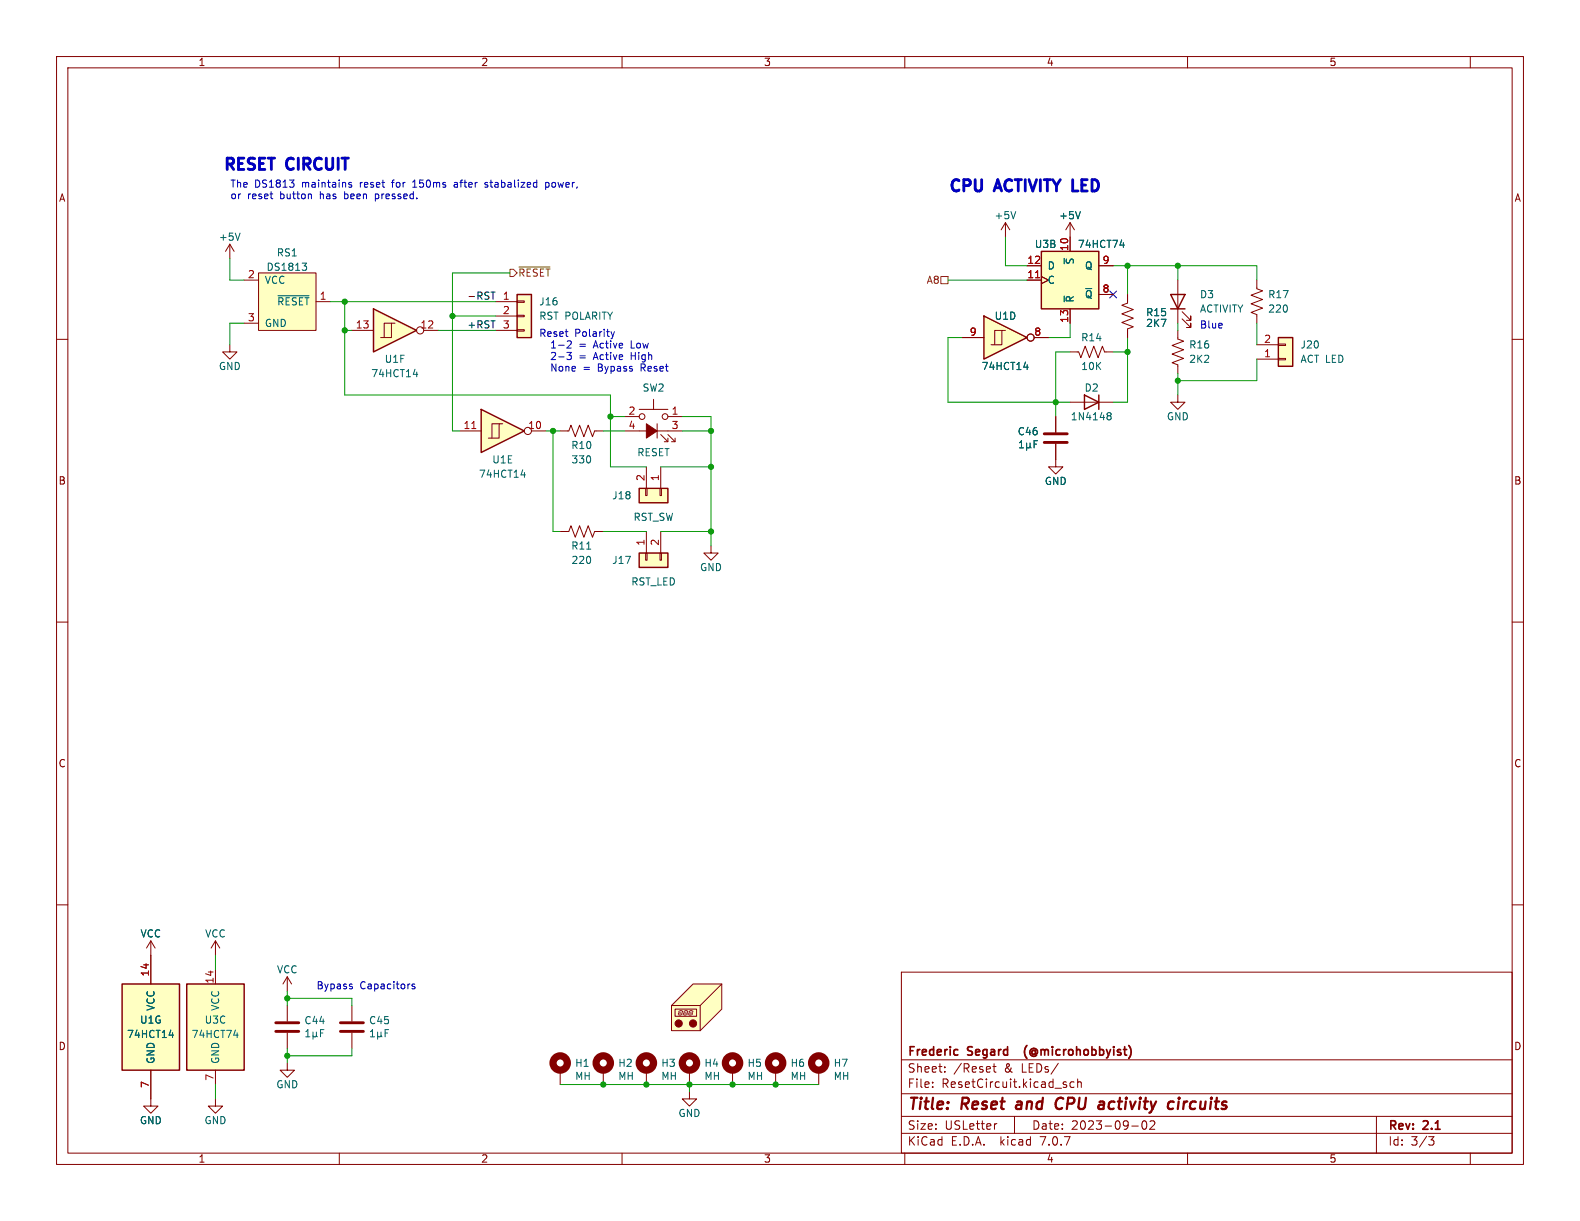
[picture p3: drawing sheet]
<svg xmlns="http://www.w3.org/2000/svg" width="279mm" height="216mm" viewBox="0 0 279 216" stroke-linecap="round" stroke-linejoin="round" font-family="sans-serif">
<g fill="none" stroke="#840000" stroke-width=".18">
<path d="M10 10h259.4v195.9h-259.4zM12 12h255.4v191.9h-255.4zM60 10v2M110 10v2M160 10v2M210 10v2M260 10v2M177.8 39.4l-.8 1.2M177.8 39.4v2.5M177.8 39.4l.8 1.2M189.2 39.4v5.1M189.2 39.4l-.7 1.2"/>
<path d="M189.2 39.4l.8 1.2M10 60h2M40.6 43.2l-.7 1.3M40.6 43.2v2.5M40.6 43.2l.8 1.3M43.2 49.5h2.5M43.2 57.2h2.5M45.7 48.3h10.2v10.1h-10.2zM55.9 53.3h2.5M87.6 53.3h3.8M87.6 55.9h3.8M87.6 58.4h3.8"/>
<path d="M91.4 58.3h1.3v.2h-1.3zM91.4 55.8h1.3v.2h-1.3zM91.4 53.2h1.3v.3h-1.3zM181.6 49.5h2.5M181.6 47h2.5M184.1 48.9l1.3 .6-1.3 .7M189.2 54.6v2.6M194.3 47h2.5M194.3 52.1h2.5M208.3 58.4v1.5l1 .4-2 .8 2 .7-2 .8 2 .8-2 .7 1 .4v1.5M208.3 49.5v7.7M209 56.4l1.6 1.5v-.7v.7h-.8"/>
<path d="M209 55.1l1.6 1.5v-.7v.7h-.8M222.2 49.5v1.6l1.1 .3-2.1 .8 2.1 .8-2.1 .7 2.1 .8-2.1 .7 1 .4v1.6M267.4 60h2M40.6 61v1.2h1.3l-1.3 1.3-1.2-1.3h1.2M110.5 76.2h10.1M110.5 73.7h2.5M113 72.4h5.1M115.6 70.6v1.8M116.2 74.9v2.6M116.8 76.8l1.3 1.3M118.1 77.5v.6h-.6M118.1 76.8l1.3 1.3"/>
<path d="M118.1 73.7h2.5M119.4 77.5v.6h-.7M186.7 78.5v4.1h1.3l-1.3 1.2-1.3-1.2h1.3M186.7 73.7v2.8M189.2 62.2h1.6l.3 1 .8-2 .8 2 .7-2 .8 2 .7-2 .4 1h1.5M189.2 71.1h7.6M208.3 69.9v1.2h1.2l-1.2 1.3-1.3-1.3h1.3M99.1 94h1.5l.4-1 .7 2 .8-2 .8 2 .7-2 .8 2 .4-1h1.5M114.2 86.4h.2v1.2h-.2zM114.3 82.6v3.8M116.7 86.4h.3v1.2h-.3zM116.8 82.6v3.8"/>
<path d="M10 110h2M267.4 110h2M10 160h2M267.4 160h2M26.7 166.4v7.6M26.7 166.4l-.8 1.2M26.7 166.4l.7 1.2M38.1 166.4l-.8 1.2M38.1 166.4v2.5M38.1 171.5v2.5M38.1 166.4l.8 1.2M50.8 172.7v2.6"/>
<path d="M50.8 177.8v2.8M50.8 172.7l-.8 1.3M50.8 172.7l.8 1.3M62.2 177.8v2.8M159.4 171.9h108v32h-108zM26.7 189.2v6.4h1.2l-1.2 1.3-1.3-1.3h1.3M38.1 194.3v1.3h1.3l-1.3 1.3-1.3-1.3h1.3M38.1 189.2v2.6M50.8 188v1.2h1.3l-1.3 1.3-1.3-1.3h1.3M50.8 182.6v2.8M62.2 182.6v2.8M159.4 197.4h108"/>
<path d="M159.4 193.4h108M159.4 187.4h108M164.9 192.1v.2M164.9 191.4v.1M167.1 189.4v.2M167.1 188.7v.1M175.6 188.6h.5M175.8 188.1v1.3l.3 .2M176.3 198.7l-.3 .1M179.4 197.4v3M188.2 191.8l.4 .1v.2l-.2 .2h-.3M188.2 191.3l.4 .1"/>
<path d="M189.9 191.4l-.4-.1-.3 .3v.4l.2 .2h.5M190.6 191.4l.2-.1 .3 .1 .1 .9M190.6 190.8v1.5M200.1 199.1h1.2M202.1 198.3a.81 .81 0 0 0 .3 1.4l.2-.2 .2-.4-.2-.8M204.1 198.3v.5l-.8 .9h.9M243.4 197.4v6.5M60 203.9v2M110 203.9v2M159.4 200.4h108M160 203.9v2M210 203.9v2"/>
<path d="M252.6 201h1l-.5 .6 .4 .1 .1 .5-.3 .3h-.4M260 203.9v2"/>
<circle cx="113.5" cy="73.7" r=".51"/>
<circle cx="117.6" cy="73.7" r=".51"/>
</g>
<path d="M179.8 195.4l-.2 .4 .3 .3M186.7 195.6a.63 .63 0 0 0 1 .4M187.7 194.1a.88 .88 0 0 0-1 .9M208.4 194.8l-.1 1.3M208.5 194.1v.2M208.5 194.1l-.1 .1 .1 .1M208.5 194.1l.1 .1-.1 .1" fill="none" stroke="#840000" stroke-width=".4"/>
<path d="M169.2 185.6h.2M169.4 186.5l-.2 .1M181.6 184.9a1.72 1.72 0 0 0 0 2.2" fill="none" stroke="#840000" stroke-width=".3"/>
<g fill="#ffffc2" stroke="#ffffc2" stroke-width=".18">
<path d="M21.6 174h10.1v15.2h-10.1z"/>
<path d="M113 86.4h5.1v2.5h-5.1z"/>
<path d="M91.4 52.1h2.6v7.6h-2.6z"/>
<path d="M184.1 44.5h10.2v10.1h-10.2z"/>
<path d="M33 174h10.2v15.2h-10.2z"/>
<path d="M45.7 48.3h10.2v10.1h-10.2z"/>
</g>
<path d="M91.4 52.1h2.6v7.6h-2.6zM184.1 44.5h10.2v10.1h-10.2zM207 52.1h2.5l-1.2 2.5zM207 54.6h2.5M191.8 69.9l2.5 1.2-2.5 1.3zM194.3 69.9v2.5M113 86.4h5.1v2.5h-5.1zM21.6 174h10.1v15.2h-10.1zM33 174h10.2v15.2h-10.2z" fill="none" stroke="#840000" stroke-width=".25"/>
<g fill="none" stroke="#006464" stroke-width=".18">
<path d="M179.6 37.4l-.4 1.3M191 37.4l-.4 1.3M42.5 41.2l-.5 1.3M49.1 52.3h5.5M53.4 46.5h.8l-.4 .5M54 47l.2 .3v.3l-.2 .2M188.2 52.4v1M198 43.3h.8M198.7 42.9v.9M180.3 79.2h.7M180.3 78.3l.3-.4v1.3M181.5 79l.2 .2h.3l.1-.2"/>
<path d="M181.5 78.3v1.3M182.1 79l.2 .2M182.1 78.3v.7M182.9 78.5h.4M183.5 77.9h-.6v1.3M195.9 73.5h.1M195.9 73h.3l.2 .1 .1 .2-.3 .2M196 73.5h.2M196 73.5l-.1 .1M196.2 73.5l.3 .3-.1 .3-.2 .1h-.3M103.7 97.1h.8M29.9 183h.8"/>
<path d="M30.5 182.6v.9M41.3 183h.8M41.9 182.6v.9M54.1 183.3h.7M54.1 182.4l.3-.3v1.2M55.3 183.2l.2 .1h.3l.1-.1M55.3 182.5v1.3M55.9 183.2l.2 .1M55.9 182.5v.7M56.7 182.7h.4M57.3 182.1h-.6v1.2M65.5 183.3h.7"/>
<path d="M65.5 182.4l.4-.3v1.2M66.8 183.2l.2 .1h.2l.2-.1M66.8 182.5v1.3M67.4 183.2l.2 .1M67.4 182.5v.7M68.1 182.7h.4M68.7 182.1h-.6v1.2"/>
</g>
<path d="M183.1 49.1h.7" fill="none" stroke="#a90000" stroke-width=".18"/>
<path d="M184.7 78.2h4M184.7 76.7h4M48.8 182.4h4M48.8 180.8h4M60.2 182.4h4.1M60.2 180.8h4.1" fill="none" stroke="#840000" stroke-width=".51"/>
<path d="M114.3 74.9l1.9 1.3-1.9 1.3z" fill="#840000" stroke="#840000" stroke-width=".18"/>
<path d="M174 55.9l7.6 3.8-7.6 3.8z" fill="#ffffc2"/>
<path d="M174 55.9l7.6 3.8-7.6 3.8z" fill="none" stroke="#840000" stroke-width=".25"/>
<g fill="none" stroke="#840000" stroke-width=".18">
<path d="M170.2 59.7h3.8M177.2 58.4h-1.3v2.6M177.8 58.4h-.6v2.6h-1.9M182.9 59.7h2.5"/>
<circle cx="182.2" cy="59.7" r=".63"/>
</g>
<path d="M181 64.9h.8M181.6 64.5v.8" fill="none" stroke="#006464" stroke-width=".18"/>
<path d="M66 54.6l7.7 3.8-7.7 3.8z" fill="#ffffc2"/>
<path d="M66 54.6l7.7 3.8-7.7 3.8z" fill="none" stroke="#840000" stroke-width=".25"/>
<g fill="none" stroke="#840000" stroke-width=".18">
<path d="M62.2 58.4h3.8M69.2 57.2h-1.3v2.5M69.8 57.2h-.6v2.5h-1.9M74.9 58.4h2.6"/>
<circle cx="74.3" cy="58.4" r=".63"/>
</g>
<path d="M73.1 66.2h.8M73.7 65.8v.8" fill="none" stroke="#006464" stroke-width=".18"/>
<path d="M85.1 72.4l7.6 3.8-7.6 3.8z" fill="#ffffc2"/>
<path d="M226.1 59.7h2.5v5.1h-2.5zM85.1 72.4l7.6 3.8-7.6 3.8zM113 97.8h5.1v2.5h-5.1z" fill="none" stroke="#840000" stroke-width=".25"/>
<g fill="none" stroke="#840000" stroke-width=".18">
<path d="M81.3 76.2h3.8M88.3 74.9h-1.3v2.6M88.9 74.9h-.6v2.6h-1.9M94 76.2h2.5M99.1 76.2h1.5l.4-1 .7 2 .8-2 .8 2 .7-2 .8 2 .4-1h1.5M222.2 63.5h3.9M222.2 61h3.9M226.1 60.8h1.2v.3h-1.2zM226.1 63.4h1.2v.2h-1.2zM114.2 97.8h.2v1.3h-.2zM114.3 94v3.8M116.7 97.8h.3v1.3h-.3z"/>
<path d="M116.8 94v3.8M125.7 96.5v1.3h1.3l-1.3 1.3-1.2-1.3h1.2M99.1 189.2v2.6M106.7 189.2v2.6M114.3 189.2v2.6M121.9 193v1.3h1.3l-1.3 1.3-1.3-1.3h1.3M129.5 189.2v2.6M137.2 189.2v2.6M144.8 189.2v2.6"/>
<circle cx="93.3" cy="76.2" r=".63"/>
</g>
<path d="M83.4 75.8h.8" fill="none" stroke="#a90000" stroke-width=".18"/>
<path d="M92.1 84h.8M92.7 83.6v.8" fill="none" stroke="#006464" stroke-width=".18"/>
<g fill="#ffffc2" stroke="#ffffc2" stroke-width=".18">
<path d="M113 97.8h5.1v2.5h-5.1z"/>
<path d="M226.1 59.7h2.5v5.1h-2.5z"/>
</g>
<g fill="none" stroke="#840000" stroke-width="1.3">
<circle cx="99.1" cy="188" r="1.27"/>
<circle cx="106.7" cy="188" r="1.27"/>
<circle cx="114.3" cy="188" r="1.27"/>
<circle cx="129.5" cy="188" r="1.27"/>
<circle cx="137.2" cy="188" r="1.27"/>
<circle cx="144.8" cy="188" r="1.27"/>
</g>
<path d="M122.6 174h5v4.4l-3.8 3.8h-5.1v-4.4z" fill="#ffffc2"/>
<g fill="none" stroke="#840000" stroke-width=".18">
<path d="M170.2 59.7h3.8M181.6 49.5h2.5M181.6 47h2.5M182.9 59.7h2.5M184.1 48.9l1.3 .6-1.3 .7M189.2 41.9v2.6M189.2 54.6v2.6M194.3 47h2.5M194.3 52.1h2.5M199.4 52.1v1.5l-1 .4 2 .7-2 .8 2 .8-2 .7 2 .8-1 .4v1.5M186.7 73.7v2.8M186.7 78.5v2.8"/>
<path d="M26.7 168.9v5.1M119.4 178.4h3.8v1.3h-3.8zM120 179.2l-.1 .2M120 179.5h.4M120.1 178.8l-.1 .2M120.1 179.1h.3M120.2 178.7h.3M120.6 179.2l-.1 .2M120.7 178.8l-.1 .2M120.9 179.2v.2M121 179.5h.3M121 178.8v.2"/>
<path d="M121.1 179.1h.3M121.2 178.7h.3M121.5 179.2v.2M121.6 178.8v.2M121.8 179.2v.2M121.9 179.5h.3M121.9 178.8v.2M122 179.1h.3M122.1 178.7h.3M122.4 179.2v.2M122.5 178.8v.2M122.6 174h5v4.4l-3.8 3.8h-5.1v-4.4z"/>
<path d="M123.8 177.8v4.4M127.6 174l-3.8 3.8h-5.1M26.7 189.2v5.1M121.9 189.2v2.6"/>
<circle cx="182.2" cy="59.7" r=".63"/>
</g>
<g fill="#840000" stroke="#840000" stroke-width=".18">
<circle cx="120" cy="181" r=".63"/>
<circle cx="122.6" cy="181" r=".63"/>
</g>
<circle cx="121.9" cy="188" r="1.27" fill="none" stroke="#840000" stroke-width="1.3"/>
<path d="M90.2 47.6h.6l.6 .7-.6 .6h-.6zM91.8 47.2h5.5M166.4 48.9h1.2v1.3h-1.2z" fill="none" stroke="#725600" stroke-width=".18"/>
<path d="M86.8 51.6h.7" fill="none" stroke="#0f0f0f" stroke-width=".18"/>
<g fill="none" stroke="#0000c2" stroke-width=".18">
<path d="M51.2 31.8h.8l-.4 .5M51.9 32.4v.6M55 34.4l.1 .7M62.1 32.3h-.3l-.1 .1v.2l.4 .1v.3h-.4M66.4 34.3v1.3M66.4 35.1h.1M66.5 34.3l-.1 .1M73 33.1h.7M73.2 32l-.2 .2M80.7 32.3h-.3M80.8 32.6h-.3l-.2 .2 .1 .2 .4 .1M86.2 32.3h-.3l-.2 .2 .6 .4"/>
<path d="M86.3 32.9l-.2 .2-.4-.1M96.5 32.3h.4l.2 .2-.1 .5h-.5M96.5 32.3v1.2M108.1 58.6l.3 .9M108.4 59.5l-.2 .4M108.7 58.6l-.3 .9M100.2 62.3h.8l-.4 .5 .4 .1v.4l-.2 .3h-.4M100.5 60.3h.4l.1 .3-.8 .9h.8M111.6 60.3v1.2h.6M111.6 62.3v1.3M111.6 62.9h.7M113.4 64.4v1.2"/>
<path d="M113.4 65h.5M62.1 174.4l.2 .2-.2 .2M62.1 174l.2 .1M73.3 174.1l-.3-.1-.1 .2v.2l.4 .1v.3h-.4"/>
</g>
<path d="M189.7 33.8h.9" fill="none" stroke="#0000c2" stroke-width=".5"/>
<g fill="none" stroke="#009600" stroke-width=".18">
<path d="M40.6 45.7v3.8h2.6M43.2 57.2h-2.6v3.8M58.4 53.3h29.2M61 53.3v16.6h46.9v12.7h6.4M61 58.4h1.2M77.5 58.4h10.1M80 55.9h7.6M90.2 48.3h-10.2v27.9h1.3M167.6 49.5h14M170.2 59.7h-2.6v11.4h21.6M177.8 41.9v5.1h3.8M189.2 57.2v2.5h-3.8"/>
<path d="M196.8 47h25.4v2.5M199.4 59.7v11.4h-2.6M199.4 47v5.1M208.3 47v2.5M208.3 57.2v1.2M222.2 57.2v3.8M96.5 76.2h2.6M97.8 76.2v17.8h1.3M106.7 76.2h3.8M107.9 73.7h2.6M120.6 76.2h5.1M120.6 73.7h5.1v22.8"/>
<path d="M189.2 62.2h-2.5v11.5M196.8 62.2h2.6M208.3 66v3.9M222.2 63.5v3.8h-13.9M106.7 94h7.6M116.8 82.6h8.9M116.8 94h8.9M38.1 168.9v2.6M50.8 176.5h11.4v1.3M50.8 175.3v2.5M38.1 191.8v2.5M50.8 185.4v2.6"/>
<path d="M62.2 185.4v1.3h-11.4M99.1 191.8h45.7M121.9 191.8v1.2"/>
</g>
<path d="M196.2 51.5l1.3 1.2M197.5 51.5l-1.3 1.2" fill="none" stroke="#000084" stroke-width=".18"/>
<g fill="none" stroke="#006464" stroke-width=".18">
<path d="M191 37.4l-.4 1.3M188.2 52.4v1M198 43.3h.8M198.7 42.9v.9M180.3 79.2h.7M180.3 78.3l.3-.4v1.3M181 64.9h.8M181.5 79l.2 .2h.3l.1-.2M181.5 78.3v1.3M181.6 64.5v.8M182.1 79l.2 .2M182.1 78.3v.7"/>
<path d="M182.9 78.5h.4M183.5 77.9h-.6v1.3M29.9 183h.8M30.5 182.6v.9"/>
</g>
<path d="M183.1 49.1h.7" fill="none" stroke="#a90000" stroke-width=".18"/>
<g fill="#009600" stroke="#009600" stroke-width=".18">
<circle cx="107.9" cy="73.7" r=".46"/>
<circle cx="97.8" cy="76.2" r=".46"/>
<circle cx="61" cy="58.4" r=".46"/>
<circle cx="61" cy="53.3" r=".46"/>
<circle cx="50.8" cy="176.5" r=".46"/>
<circle cx="199.4" cy="62.2" r=".46"/>
<circle cx="186.7" cy="71.1" r=".46"/>
<circle cx="80" cy="55.9" r=".46"/>
<circle cx="125.7" cy="82.6" r=".46"/>
<circle cx="125.7" cy="76.2" r=".46"/>
<circle cx="125.7" cy="94" r=".46"/>
<circle cx="50.8" cy="186.7" r=".46"/>
<circle cx="106.7" cy="191.8" r=".46"/>
<circle cx="137.2" cy="191.8" r=".46"/>
<circle cx="129.5" cy="191.8" r=".46"/>
<circle cx="121.9" cy="191.8" r=".46"/>
<circle cx="114.3" cy="191.8" r=".46"/>
<circle cx="208.3" cy="47" r=".46"/>
<circle cx="199.4" cy="47" r=".46"/>
<circle cx="208.3" cy="67.3" r=".46"/>
</g>
<g font-size="2.8" fill="#0000c2">
<text x="39.4" y="30.2">RESET</text>
<text x="51" y="30.2">CIRCUIT</text>
<text x="167.6" y="34">CPU</text>
<text x="176.4" y="34">ACTIVITY</text>
<text x="191.1" y="34">LED</text>
</g>
<g font-size="2.8" fill="#840000">
<text x="160.4" y="196.8">Title:</text>
<text x="170.1" y="196.8">Reset</text>
<text x="180.6" y="196.8">and</text>
<text x="188.3" y="196.8">CPU</text>
<text x="196.7" y="196.8">activity</text>
<text x="209.8" y="196.8">circuits</text>
</g>
<g font-size="2.1" fill="#840000">
<text x="160.4" y="189.9">Sheet:</text>
<text x="160.4" y="187.1">Frederic</text>
<text x="168.6" y="189.9">/Reset</text>
<text x="171.2" y="187.1">Segard</text>
<text x="177.6" y="189.9">&amp;</text>
<text x="180.8" y="189.9">LEDs/</text>
<text x="182.4" y="187.1">(@microhobbyist)</text>
<text x="160.4" y="192.6">File:</text>
<text x="166.5" y="192.6">ResetCircuit.kicad_sch</text>
<text x="160.4" y="202.8">KiCad</text>
<text x="160.4" y="200">Size:</text>
<text x="167.1" y="200">USLetter</text>
<text x="168.1" y="202.8">E.D.A.</text>
<text x="177" y="202.8">kicad</text>
<text x="182.4" y="200">Date:</text>
<text x="184.2" y="202.8">7.0.7</text>
<text x="189.4" y="200">2023-09-02</text>
<text x="245.4" y="200.2">Rev:</text>
<text x="245.4" y="202.8">Id:</text>
<text x="249.5" y="202.8">3/3</text>
<text x="251.8" y="200.2">2.1</text>
</g>
<g font-size="1.8" fill="#840000">
<text x="35" y="11.9">1</text>
<text x="85" y="11.9">2</text>
<text x="135" y="11.9">3</text>
<text x="185" y="11.9">4</text>
<text x="235" y="11.9">5</text>
<text x="10.3" y="35.9">A</text>
<text x="267.7" y="35.9">A</text>
<text x="10.3" y="85.9">B</text>
<text x="267.7" y="85.9">B</text>
<text x="10.3" y="135.9">C</text>
<text x="267.7" y="135.9">C</text>
<text x="10.3" y="185.9">D</text>
<text x="267.7" y="185.9">D</text>
<text x="35" y="205.8">1</text>
<text x="85" y="205.8">2</text>
<text x="135" y="205.8">3</text>
<text x="185" y="205.8">4</text>
<text x="235" y="205.8">5</text>
</g>
<g font-size="1.8" fill="#0000c2">
<text x="40.6" y="33.3">The</text>
<text x="40.6" y="35.3">or</text>
<text x="43.7" y="35.3">reset</text>
<text x="45" y="33.3">DS1813</text>
<text x="49.6" y="35.3">button</text>
<text x="53.5" y="33.3">maintains</text>
<text x="56.9" y="35.3">has</text>
<text x="61.3" y="35.3">been</text>
<text x="63.9" y="33.3">reset</text>
<text x="67" y="35.3">pressed.</text>
<text x="69.8" y="33.3">for</text>
<text x="73.6" y="33.3">150ms</text>
<text x="81.2" y="33.3">after</text>
<text x="86.8" y="33.3">stabalized</text>
<text x="97.7" y="33.3">power,</text>
<text x="95.2" y="59.7">Reset</text>
<text x="101.6" y="59.7">Polarity</text>
<text x="212.1" y="58.2">Blue</text>
<text x="97.6" y="61.7">1-2</text>
<text x="97.6" y="63.7">2-3</text>
<text x="97.6" y="65.8">None</text>
<text x="102.8" y="61.7">=</text>
<text x="102.8" y="63.7">=</text>
<text x="103.5" y="65.8">=</text>
<text x="105.5" y="61.7">Active</text>
<text x="105.5" y="63.7">Active</text>
<text x="106.2" y="65.8">Bypass</text>
<text x="112.2" y="61.7">Low</text>
<text x="112.2" y="63.7">High</text>
<text x="114" y="65.8">Reset</text>
<text x="55.9" y="175">Bypass</text>
<text x="63.6" y="175">Capacitors</text>
</g>
<g font-size="1.8" fill="#006464">
<text x="175.8" y="39">+5V</text>
<text x="187.2" y="39">+5V</text>
<text x="38.6" y="42.8">+5V</text>
<text x="48.9" y="45.6">RS1</text>
<text x="182.9" y="44">U3B</text>
<text x="185.2" y="47.9">D</text>
<text x="190.1" y="46.9" transform="rotate(-90 190.1 46.9)">~{S}</text>
<text x="190.5" y="44">74HCT74</text>
<text x="191.8" y="47.9">Q</text>
<text x="46.7" y="50.4">VCC</text>
<text x="47" y="48.1">DS1813</text>
<text x="185.2" y="50.4">C</text>
<text x="190.1" y="53.6" transform="rotate(-90 190.1 53.6)">~{R}</text>
<text x="191.8" y="52.9">~{Q}</text>
<text x="212.1" y="52.9">D3</text>
<text x="224.2" y="52.9">R17</text>
<text x="46.7" y="58">GND</text>
<text x="48.9" y="54.2">~{RESET}</text>
<text x="95.3" y="56.7">RST POLARITY</text>
<text x="95.3" y="54.2">J16</text>
<text x="175.8" y="56.7">U1D</text>
<text x="202.6" y="56.1">R15</text>
<text x="202.6" y="58">2K7</text>
<text x="212.1" y="55.5">ACTIVITY</text>
<text x="224.2" y="55.5">220</text>
<text x="38.6" y="65.6">GND</text>
<text x="67.9" y="64.4">U1F</text>
<text x="173.5" y="65.6">74HCT14</text>
<text x="191.1" y="60.6">R14</text>
<text x="191.1" y="65.6">10K</text>
<text x="210.2" y="61.8">R16</text>
<text x="210.2" y="64.4">2K2</text>
<text x="229.9" y="64.4">ACT LED</text>
<text x="229.9" y="61.8">J20</text>
<text x="65.5" y="66.9">74HCT14</text>
<text x="113.5" y="69.4">SW2</text>
<text x="191.7" y="69.4">D2</text>
<text x="179.9" y="77.2">C46</text>
<text x="189.2" y="74.5">1N4148</text>
<text x="206.2" y="74.5">GND</text>
<text x="87" y="82.1">U1E</text>
<text x="100.9" y="79.6">R10</text>
<text x="101" y="82.1">330</text>
<text x="112.6" y="80.9">RESET</text>
<text x="84.6" y="84.7">74HCT14</text>
<text x="108.2" y="88.5">J18</text>
<text x="184.7" y="86">GND</text>
<text x="111.9" y="92.3">RST_SW</text>
<text x="100.9" y="97.4">R11</text>
<text x="101" y="99.9">220</text>
<text x="108.2" y="99.9">J17</text>
<text x="123.7" y="101.2">GND</text>
<text x="111.5" y="103.7">RST_LED</text>
<text x="24.8" y="166">VCC</text>
<text x="36.2" y="166">VCC</text>
<text x="48.9" y="172.3">VCC</text>
<text x="27.5" y="178.8" transform="rotate(-90 27.5 178.8)">VCC</text>
<text x="39" y="178.8" transform="rotate(-90 39 178.8)">VCC</text>
<text x="22.4" y="183.7">74HCT14</text>
<text x="24.7" y="181.2">U1G</text>
<text x="33.8" y="183.7">74HCT74</text>
<text x="36.1" y="181.2">U3C</text>
<text x="53.7" y="181.3">C44</text>
<text x="65.2" y="181.3">C45</text>
<text x="27.5" y="188.2" transform="rotate(-90 27.5 188.2)">GND</text>
<text x="39" y="188.2" transform="rotate(-90 39 188.2)">GND</text>
<text x="101.6" y="191.2">MH</text>
<text x="101.6" y="188.8">H1</text>
<text x="109.2" y="191.2">MH</text>
<text x="109.2" y="188.8">H2</text>
<text x="116.8" y="191.2">MH</text>
<text x="116.8" y="188.8">H3</text>
<text x="124.5" y="191.2">MH</text>
<text x="124.5" y="188.8">H4</text>
<text x="132.1" y="191.2">MH</text>
<text x="132.1" y="188.8">H5</text>
<text x="139.7" y="191.2">MH</text>
<text x="139.7" y="188.8">H6</text>
<text x="147.3" y="191.2">MH</text>
<text x="147.3" y="188.8">H7</text>
<text x="48.8" y="192.6">GND</text>
<text x="119.9" y="197.7">GND</text>
<text x="24.6" y="199">GND</text>
<text x="36.1" y="199">GND</text>
</g>
<g font-size="1.8" fill="#a90000">
<text x="181.6" y="46.7">12</text>
<text x="189" y="44.5" transform="rotate(-90 189 44.5)">10</text>
<text x="194.9" y="46.7">9</text>
<text x="43.7" y="49.3">2</text>
<text x="56.4" y="53.1">1</text>
<text x="88.8" y="53.1">1</text>
<text x="181.6" y="49.3">11</text>
<text x="194.9" y="51.8">8</text>
<text x="43.7" y="56.9">3</text>
<text x="62.8" y="58.2">13</text>
<text x="74.3" y="58.2">12</text>
<text x="88.8" y="55.6">2</text>
<text x="88.8" y="58.2">3</text>
<text x="171.4" y="59.4">9</text>
<text x="182.8" y="59.4">8</text>
<text x="189" y="57.2" transform="rotate(-90 189 57.2)">13</text>
<text x="223.4" y="63.2">1</text>
<text x="223.4" y="60.7">2</text>
<text x="81.9" y="75.9">11</text>
<text x="93.3" y="75.9">10</text>
<text x="111.1" y="73.4">2</text>
<text x="111.1" y="75.9">4</text>
<text x="118.7" y="73.4">1</text>
<text x="118.7" y="75.9">3</text>
<text x="114" y="85.2" transform="rotate(-90 114 85.2)">2</text>
<text x="116.6" y="85.2" transform="rotate(-90 116.6 85.2)">1</text>
<text x="114" y="96.6" transform="rotate(-90 114 96.6)">1</text>
<text x="116.6" y="96.6" transform="rotate(-90 116.6 96.6)">2</text>
<text x="26.4" y="172.8" transform="rotate(-90 26.4 172.8)">14</text>
<text x="37.8" y="174" transform="rotate(-90 37.8 174)">14</text>
<text x="37.8" y="191.2" transform="rotate(-90 37.8 191.2)">7</text>
<text x="26.4" y="192.5" transform="rotate(-90 26.4 192.5)">7</text>
</g>
<g font-size="1.8" fill="#0f0f0f">
<text x="82.5" y="53.1">-RST</text>
<text x="82.5" y="58.2">+RST</text>
</g>
<g font-size="1.8" fill="#725600">
<text x="91.5" y="49.1">~{RESET}</text>
<text x="163.8" y="50.4">A8</text>
</g>
</svg>
